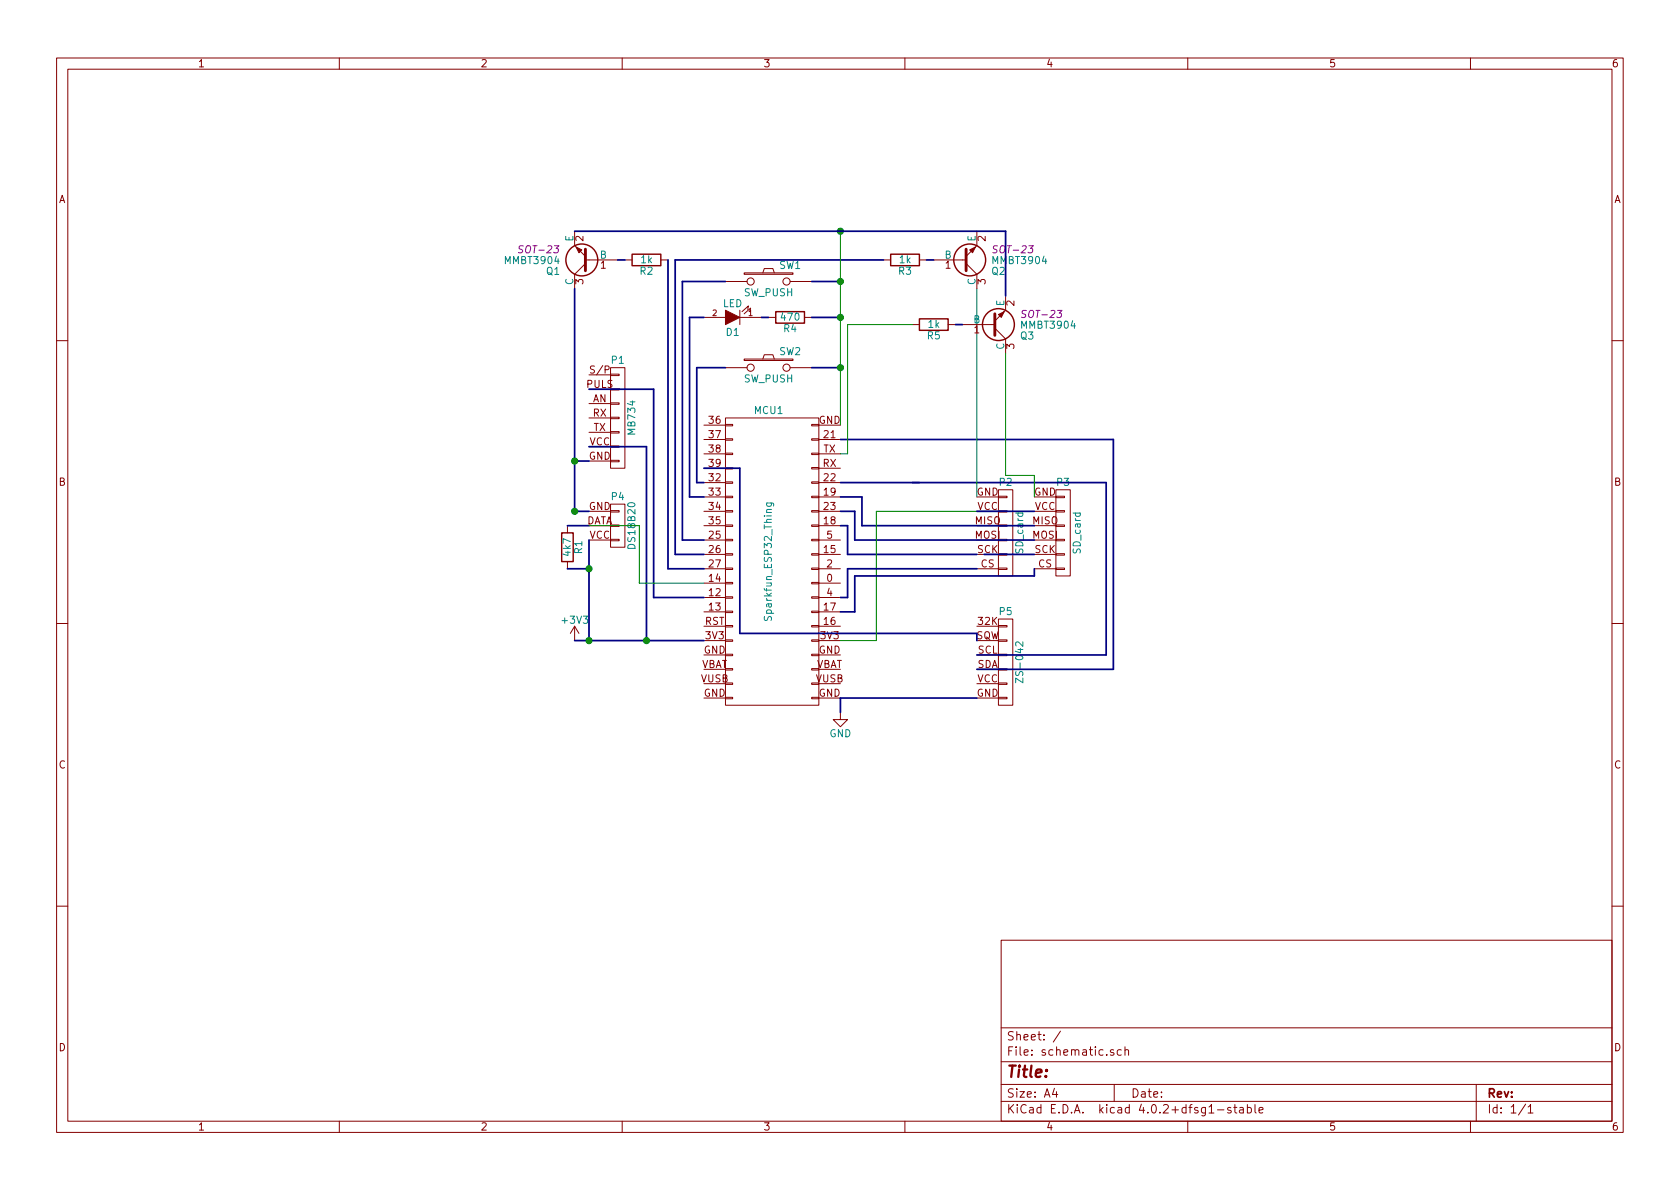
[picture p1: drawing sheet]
<svg xmlns="http://www.w3.org/2000/svg" width="297mm" height="210mm" viewBox="0 0 297 210" stroke-linecap="round" stroke-linejoin="round" font-family="sans-serif">
<g fill="none" stroke="#840000" stroke-width=".18">
<path d="M10 10.3h277v189.9h-277zM12 12.2h273v186.1h-273zM60 10.3v1.9M110 10.3v1.9M160 10.3v1.9M210 10.3v1.9M260 10.3v1.9M101.6 40.9v2.5l1.9 1.9M103.5 46h5.7M103.5 46.6l-1.9 1.9v2.5M110.5 46h1.3M116.8 46h1.3"/>
<path d="M124.5 56.1h3.8M128.3 49.8h3.8M130.8 54.9v2.5M130.8 56.1h3.8M131.6 48.3h8.6v.2h-8.6zM132.2 54.7l.1-.6-1.1 1M132.6 55.1l.1-.6-1.1 1M134.9 48.3l.2-.8h1.6l.2 .8M135.9 56.1h1.3M139.7 49.8h3.8M142.2 56.1h1.3M156.2 46h1.3"/>
<path d="M161.3 57.4h1.3M162.6 46h1.2M165.1 46h5.7M167.6 57.4h1.3M170.2 57.4h5.7M170.8 46.6l1.9 1.9v2.5M172.7 40.9v2.5l-1.9 1.9M175.9 58l1.9 1.9v2.6M177.8 52.3v2.6l-1.9 1.9M10 60.2h2M104.1 71.4h3.8M104.1 73.9h3.8"/>
<path d="M104.1 76.4h3.8M104.1 79h3.8M104.1 66.3h3.8M104.1 68.8h3.8M107.9 65h2.6v17.8h-2.6zM107.9 78.9h1.6v.2h-1.6zM107.9 76.3h1.6v.3h-1.6zM107.9 73.8h1.6v.2h-1.6zM107.9 71.2h1.6v.3h-1.6zM107.9 68.7h1.6v.3h-1.6zM107.9 66.2h1.6v.2h-1.6zM124.5 77.7h3.8"/>
<path d="M124.5 75.2h3.8M128.3 77.6h1.2v.2h-1.2zM128.3 75.1h1.2v.2h-1.2zM128.3 73.9h16.5v50.8h-16.5zM128.3 65h3.8M131.6 63.5h8.6v.2h-8.6zM134.9 63.5l.2-.8h1.6l.2 .8M139.7 65h3.8M143.5 77.6h1.3v.2h-1.3zM143.5 75.1h1.3v.2h-1.3zM144.8 77.7h3.8M144.8 75.2h3.8"/>
<path d="M285 60.2h2M100.3 93v1.2M100.3 99.3v1.3M104.1 95.5h3.8M104.1 90.4h3.8M104.1 93h3.8M104.1 81.5h3.8M107.9 95.4h1.6v.2h-1.6zM107.9 92.8h1.6v.3h-1.6zM107.9 90.3h1.6v.2h-1.6zM107.9 89.1h2.6v7.7h-2.6zM107.9 81.4h1.6v.3h-1.6z"/>
<path d="M124.5 95.5h3.8M124.5 85.3h3.8M124.5 90.4h3.8M124.5 87.9h3.8M124.5 98h3.8M124.5 93h3.8M124.5 80.3h3.8M124.5 82.8h3.8M128.3 97.9h1.2v.3h-1.2zM128.3 95.4h1.2v.2h-1.2zM128.3 92.8h1.2v.3h-1.2zM128.3 90.3h1.2v.2h-1.2z"/>
<path d="M128.3 87.8h1.2v.2h-1.2zM128.3 85.2h1.2v.3h-1.2zM128.3 82.7h1.2v.2h-1.2zM128.3 80.1h1.2v.3h-1.2zM143.5 97.9h1.3v.3h-1.3zM143.5 95.4h1.3v.2h-1.3zM143.5 92.8h1.3v.3h-1.3zM143.5 90.3h1.3v.2h-1.3zM143.5 87.8h1.3v.2h-1.3zM143.5 85.2h1.3v.3h-1.3zM143.5 82.7h1.3v.2h-1.3zM143.5 80.1h1.3v.3h-1.3z"/>
<path d="M144.8 95.5h3.8M144.8 85.3h3.8M144.8 90.4h3.8M144.8 87.9h3.8M144.8 98h3.8M144.8 93h3.8M144.8 80.3h3.8M144.8 82.8h3.8M172.7 95.5h3.8M172.7 90.4h3.8M172.7 87.9h3.8M172.7 98h3.8"/>
<path d="M172.7 93h3.8M176.5 97.9h1.6v.3h-1.6zM176.5 95.4h1.6v.2h-1.6zM176.5 90.3h1.6v.2h-1.6zM176.5 87.8h1.6v.2h-1.6zM176.5 86.6h2.6v15.2h-2.6zM176.5 92.8h1.6v.3h-1.6zM182.9 95.5h3.8M182.9 90.4h3.8M182.9 87.9h3.8M182.9 98h3.8M182.9 93h3.8"/>
<path d="M186.7 97.9h1.5v.3h-1.5zM186.7 95.4h1.5v.2h-1.5zM186.7 90.3h1.5v.2h-1.5zM186.7 87.8h1.5v.2h-1.5zM186.7 86.6h2.5v15.2h-2.5zM186.7 92.8h1.5v.3h-1.5zM10 110.3h2M101.6 110.7v2.6M101.6 110.7l-.8 1.3M101.6 110.7l.8 1.3M124.5 103.1h3.8M124.5 100.6h3.8"/>
<path d="M124.5 105.7h3.8M124.5 108.2h3.8M124.5 110.7h3.8M124.5 113.3h3.8M124.5 115.8h3.8M124.5 118.4h3.8M128.3 118.2h1.2v.3h-1.2zM128.3 115.7h1.2v.2h-1.2zM128.3 113.2h1.2v.2h-1.2zM128.3 110.6h1.2v.3h-1.2zM128.3 108.1h1.2v.2h-1.2zM128.3 105.5h1.2v.3h-1.2z"/>
<path d="M128.3 103h1.2v.2h-1.2zM128.3 100.5h1.2v.2h-1.2zM143.5 118.2h1.3v.3h-1.3zM143.5 115.7h1.3v.2h-1.3zM143.5 113.2h1.3v.2h-1.3zM143.5 110.6h1.3v.3h-1.3zM143.5 108.1h1.3v.2h-1.3zM143.5 105.5h1.3v.3h-1.3zM143.5 103h1.3v.2h-1.3zM143.5 100.5h1.3v.2h-1.3zM144.8 103.1h3.8M144.8 100.6h3.8"/>
<path d="M144.8 105.7h3.8M144.8 108.2h3.8M144.8 110.7h3.8M144.8 113.3h3.8M144.8 115.8h3.8M144.8 118.4h3.8M172.7 100.6h3.8M172.7 110.7h3.8M172.7 113.3h3.8M172.7 115.8h3.8M172.7 118.4h3.8M176.5 100.5h1.6v.2h-1.6z"/>
<path d="M176.5 118.2h1.6v.3h-1.6zM176.5 115.7h1.6v.2h-1.6zM176.5 113.2h1.6v.2h-1.6zM176.5 110.6h1.6v.3h-1.6zM176.5 109.5h2.6v15.2h-2.6zM182.9 100.6h3.8M186.7 100.5h1.5v.2h-1.5zM285 110.3h2M124.5 123.4h3.8M124.5 120.9h3.8M128.3 123.3h1.2v.3h-1.2zM128.3 120.8h1.2v.2h-1.2z"/>
<path d="M143.5 123.3h1.3v.3h-1.3zM143.5 120.8h1.3v.2h-1.3zM144.8 123.4h3.8M144.8 120.9h3.8M148.6 126v1.2h1.3l-1.3 1.3-1.3-1.3h1.3M172.7 123.4h3.8M172.7 120.9h3.8M176.5 123.3h1.6v.3h-1.6zM176.5 120.8h1.6v.2h-1.6zM10 160.2h2M177 166.3h108v32h-108zM285 160.2h2"/>
<path d="M60 198.3v1.9M110 198.3v1.9M160 198.3v1.9M177 194.8h108M177 191.8h108M177 187.8h108M177 181.8h108M186.4 192.5l-.3 1h.9M186.8 193v1M187.5 182.3l-1.3 2M196.9 185.7a.37 .37 0 0 0-.6 .1l.1 .2 .5 .2 .1 .1-.3 .3-.4-.1M197 191.8v3"/>
<path d="M198.2 185.7l-.4-.1-.3 .3 .1 .6 .2 .1 .4-.1M198.9 185.7l.2-.1 .4 .1v.9M198.9 185.1v1.5M210 198.3v1.9M215.3 196.3h1.1M217.6 195.9a.37 .37 0 0 0-.6 .1l.1 .3 .5 .1 .1 .1-.2 .3-.5-.1M218.1 195.8h.6M218.3 195.3v1.3l.4 .2M219.2 195.9h.6v.9M219.8 196.2l-.4 .1-.3 .2 .3 .3 .4-.1M220.5 195.9l.5-.1 .3 .3-.2 .6h-.6M220.5 195.3v1.5"/>
<path d="M221.9 195.3v1.3l.2 .2M222.6 196.3l.7-.1v-.3l-.5-.1-.2 .2 .1 .7h.6M260 198.3v1.9M261 191.8v6.5M269.7 195.2l-1.2 2M270.2 195.8l.4-.5v1.5M270.2 196.8h.8"/>
<circle cx="132.7" cy="49.8" r=".63"/>
<circle cx="139.1" cy="49.8" r=".63"/>
<circle cx="132.7" cy="65" r=".63"/>
<circle cx="139.1" cy="65" r=".63"/>
</g>
<path d="M135.5 88.9l1.2 .1 .1 .5M135.6 88.9l-.1 .4 .3 .2 .5-.1v-.5M180.8 119.9v.8l-1.2-.8v.8M180.8 113.5v.8l-.9-.8-.2 .1-.1 .1 .1 .5" fill="none" stroke="#008484" stroke-width=".18"/>
<g fill="none" stroke="#840000" stroke-width=".25">
<path d="M111.8 45h5v2h-5zM137.2 55.1h5v2h-5zM157.5 45h5.1v2h-5.1zM162.6 56.4h5v2h-5zM99.3 94.2h2v5.1h-2z"/>
<circle cx="102.9" cy="46" r="2.82"/>
<circle cx="171.4" cy="46" r="2.82"/>
<circle cx="176.5" cy="57.4" r="2.82"/>
</g>
<path d="M103.5 44.1v3.8M170.8 44.1v3.8M175.9 55.5v3.8" fill="none" stroke="#840000" stroke-width=".51"/>
<g fill="#840000" stroke="#840000" stroke-width=".18">
<path d="M101.9 43.7l1 .5-.5 .5z"/>
<path d="M171.4 44.2l1.1-.5-.5 1z"/>
<path d="M128.3 54.9l2.5 1.2-2.5 1.3z"/>
<path d="M176.5 55.6l1-.5-.5 1z"/>
</g>
<g fill="none" stroke="#000084" stroke-width=".3">
<path d="M101.6 51v39.4h2.5M101.6 40.9h76.2v11.4M109.2 46h1.3M118.1 46v54.6h6.4M124.5 56.1h-2.6v31.8h2.6M128.3 49.8h-7.7v45.7h3.9M134.6 56.1h1.3M143.5 49.8h5.1M143.5 56.1h5.1M156.2 46h-36.8v52h5.1M163.8 46h1.3M168.9 57.4h1.3"/>
<path d="M104.1 79h10.2v34.3M104.1 68.8h11.5v36.9h8.9M128.3 65h-5.1v20.3h1.3M143.5 65h5.1M148.6 77.7h48.2v40.7h-24.1M100.3 93h3.8M101.6 81.5h2.5M104.1 95.5v17.8M124.5 82.8h6.3v29.2h41.9M148.6 85.3h47v30.5h-22.9M148.6 93h1.3v5h22.8M148.6 87.9h3.8v5.1h30.5"/>
<path d="M148.6 90.4h2.5v5.1h31.8M172.7 90.4h10.2M174 98h8.9M100.3 100.6h3.8M101.6 113.3h22.9M172.7 100.6h-22.8v5.1h-1.3M182.9 100.6v1.2h-31.8v6.4h-2.5M172.7 123.4h-24.1v2.6"/>
</g>
<g fill="#008400" stroke="#008400" stroke-width=".25">
<circle cx="104.1" cy="100.6" r=".51"/>
<circle cx="114.3" cy="113.3" r=".51"/>
<circle cx="101.6" cy="81.5" r=".51"/>
<circle cx="101.6" cy="90.4" r=".51"/>
<circle cx="148.6" cy="40.9" r=".51"/>
<circle cx="148.6" cy="49.8" r=".51"/>
<circle cx="148.6" cy="56.1" r=".51"/>
<circle cx="104.1" cy="113.3" r=".51"/>
<circle cx="148.6" cy="65" r=".51"/>
</g>
<path d="M148.6 40.9v34.3M161.3 57.4h-11.4v22.9h-1.3M172.7 51v36.9M177.8 62.5v21.6h5.1v3.8M104.1 93h8.9v10.1h11.5M172.7 90.4h-17.8v22.9h-6.3" fill="none" stroke="#008400" stroke-width=".18"/>
<text font-size="2.8" fill="#840000" x="178" y="190.5">Title:</text>
<g font-size="2.1" fill="#840000">
<text x="178" y="184">Sheet: /</text>
<text x="178" y="186.7">File: schematic.sch</text>
<text x="178" y="196.9">KiCad E.D.A. kicad 4.0.2+dfsg1-stable</text>
<text x="178" y="194.1">Size: A4</text>
<text x="200" y="194.1">Date:</text>
<text x="263" y="194.1">Rev:</text>
<text x="263" y="196.9">Id: 1/1</text>
</g>
<g font-size="1.8" fill="#840000">
<text x="35" y="11.9">1</text>
<text x="85" y="11.9">2</text>
<text x="135" y="11.9">3</text>
<text x="185" y="11.9">4</text>
<text x="235" y="11.9">5</text>
<text x="285" y="11.9">6</text>
<text x="10.4" y="35.9">A</text>
<text x="285.4" y="35.9">A</text>
<text x="103.1" y="42.6" transform="rotate(-90 103.1 42.6)">2</text>
<text x="106.2" y="47.5">1</text>
<text x="167.2" y="47.5">1</text>
<text x="174.2" y="42.6" transform="rotate(-90 174.2 42.6)">2</text>
<text x="103.1" y="50.3" transform="rotate(-90 103.1 50.3)">3</text>
<text x="174.2" y="50.3" transform="rotate(-90 174.2 50.3)">3</text>
<text x="172.2" y="58.9">1</text>
<text x="179.3" y="54.1" transform="rotate(-90 179.3 54.1)">2</text>
<text x="179.3" y="61.7" transform="rotate(-90 179.3 61.7)">3</text>
<text x="103.7" y="68.6">PULS</text>
<text x="104.6" y="66">S/P</text>
<text x="104.8" y="71.1">AN</text>
<text x="104.8" y="73.7">RX</text>
<text x="104.9" y="76.2">TX</text>
<text x="125.4" y="74.9">36</text>
<text x="125.4" y="77.5">37</text>
<text x="144.7" y="74.9">GND</text>
<text x="145.7" y="77.5">21</text>
<text x="104.1" y="81.3">GND</text>
<text x="104.2" y="78.7">VCC</text>
<text x="125.4" y="80">38</text>
<text x="125.4" y="82.5">39</text>
<text x="145.5" y="82.5">RX</text>
<text x="145.6" y="80">TX</text>
<text x="10.4" y="85.9">B</text>
<text x="125.4" y="85.1">32</text>
<text x="125.4" y="87.6">33</text>
<text x="145.7" y="85.1">22</text>
<text x="145.7" y="87.6">19</text>
<text x="172.7" y="87.6">GND</text>
<text x="182.8" y="87.6">GND</text>
<text x="285.4" y="85.9">B</text>
<text x="103.6" y="92.7">DATA</text>
<text x="104.1" y="90.2">GND</text>
<text x="104.2" y="95.2">VCC</text>
<text x="125.4" y="90.2">34</text>
<text x="125.4" y="95.2">25</text>
<text x="125.4" y="92.7">35</text>
<text x="145.7" y="90.2">23</text>
<text x="145.7" y="92.7">18</text>
<text x="146.2" y="95.2">5</text>
<text x="172.4" y="95.2">MOSI</text>
<text x="172.4" y="92.7">MISO</text>
<text x="172.8" y="90.2">VCC</text>
<text x="182.5" y="95.2">MOSI</text>
<text x="182.5" y="92.7">MISO</text>
<text x="182.9" y="90.2">VCC</text>
<text x="125.4" y="97.8">26</text>
<text x="125.4" y="100.3">27</text>
<text x="145.7" y="97.8">15</text>
<text x="146.2" y="100.3">2</text>
<text x="172.8" y="97.8">SCK</text>
<text x="173.4" y="100.3">CS</text>
<text x="182.9" y="97.8">SCK</text>
<text x="183.6" y="100.3">CS</text>
<text x="125.4" y="105.4">12</text>
<text x="125.4" y="107.9">13</text>
<text x="125.4" y="102.9">14</text>
<text x="145.7" y="107.9">17</text>
<text x="146.2" y="102.9">0</text>
<text x="146.2" y="105.4">4</text>
<text x="124.6" y="110.5">RST</text>
<text x="124.8" y="113">3V3</text>
<text x="145.1" y="113">3V3</text>
<text x="145.7" y="110.5">16</text>
<text x="173" y="110.5">32K</text>
<text x="124" y="118.1">VBAT</text>
<text x="124.4" y="115.6">GND</text>
<text x="144.3" y="118.1">VBAT</text>
<text x="144.7" y="115.6">GND</text>
<text x="172.8" y="118.1">SDA</text>
<text x="172.9" y="115.6">SCL</text>
<text x="123.9" y="120.6">VUSB</text>
<text x="124.4" y="123.2">GND</text>
<text x="144.2" y="120.6">VUSB</text>
<text x="144.7" y="123.2">GND</text>
<text x="172.7" y="123.2">GND</text>
<text x="172.8" y="120.6">VCC</text>
<text x="10.4" y="135.9">C</text>
<text x="285.4" y="135.9">C</text>
<text x="10.4" y="185.9">D</text>
<text x="285.4" y="185.9">D</text>
<text x="35" y="199.9">1</text>
<text x="85" y="199.9">2</text>
<text x="135" y="199.9">3</text>
<text x="185" y="199.9">4</text>
<text x="235" y="199.9">5</text>
<text x="285" y="199.9">6</text>
</g>
<g font-size="1.8" fill="#008484">
<text x="89.4" y="46.7">MMBT3904</text>
<text x="101.3" y="42.7" transform="rotate(-90 101.3 42.7)">E</text>
<text x="106" y="45.7">B</text>
<text x="113.3" y="46.5">1k</text>
<text x="137.8" y="47.5">SW1</text>
<text x="159.1" y="46.5">1k</text>
<text x="167" y="45.7">B</text>
<text x="172.5" y="42.7" transform="rotate(-90 172.5 42.7)">E</text>
<text x="175.6" y="46.7">MMBT3904</text>
<text x="96.6" y="48.6">Q1</text>
<text x="101.3" y="50.4" transform="rotate(-90 101.3 50.4)">C</text>
<text x="113.2" y="48.6">R2</text>
<text x="131.5" y="52.4">SW_PUSH</text>
<text x="158.9" y="48.6">R3</text>
<text x="172.5" y="50.4" transform="rotate(-90 172.5 50.4)">C</text>
<text x="175.4" y="48.6">Q2</text>
<text x="127.8" y="54.3">LED</text>
<text x="128.4" y="59.4">D1</text>
<text x="138.2" y="56.7">470</text>
<text x="138.6" y="58.7">R4</text>
<text x="164" y="60">R5</text>
<text x="164.1" y="58">1k</text>
<text x="172.1" y="57.1">B</text>
<text x="177.5" y="54.2" transform="rotate(-90 177.5 54.2)">E</text>
<text x="180.7" y="58.1">MMBT3904</text>
<text x="108.2" y="64.3">P1</text>
<text x="137.8" y="62.8">SW2</text>
<text x="177.5" y="61.8" transform="rotate(-90 177.5 61.8)">C</text>
<text x="180.4" y="60">Q3</text>
<text x="131.5" y="67.6">SW_PUSH</text>
<text x="112.3" y="76.7" transform="rotate(-90 112.3 76.7)">MB734</text>
<text x="133.4" y="73.2">MCU1</text>
<text x="108.2" y="88.4">P4</text>
<text x="176.7" y="85.9">P2</text>
<text x="186.9" y="85.9">P3</text>
<text x="100.9" y="98.2" transform="rotate(-90 100.9 98.2)">4k7</text>
<text x="102.9" y="97.9" transform="rotate(-90 102.9 97.9)">R1</text>
<text x="112.3" y="96.8" transform="rotate(-90 112.3 96.8)">DS18B20</text>
<text x="180.9" y="97.8" transform="rotate(-90 180.9 97.8)">SD_card</text>
<text x="191.1" y="97.8" transform="rotate(-90 191.1 97.8)">SD_card</text>
<text x="99.5" y="110.3">+3V3</text>
<text x="136.4" y="109.3" transform="rotate(-90 136.4 109.3)">Sparkfun_ESP32_Thing</text>
<text x="176.7" y="108.8">P5</text>
<text x="180.9" y="120" transform="rotate(-90 180.9 120)">ZS-042</text>
<text x="146.6" y="130.3">GND</text>
</g>
<g font-size="1.8" fill="#840084">
<text x="92.1" y="44.8">SOT-23</text>
<text x="176" y="44.8">SOT-23</text>
<text x="181.1" y="56.2">SOT-23</text>
</g>
<text font-size="1.8" fill="#000084" x="172.5" y="113">SQW</text>
<g font-size="1.4" fill="#840000">
<text x="126" y="55.9">2</text>
<text x="132.3" y="55.9">1</text>
</g>
</svg>
